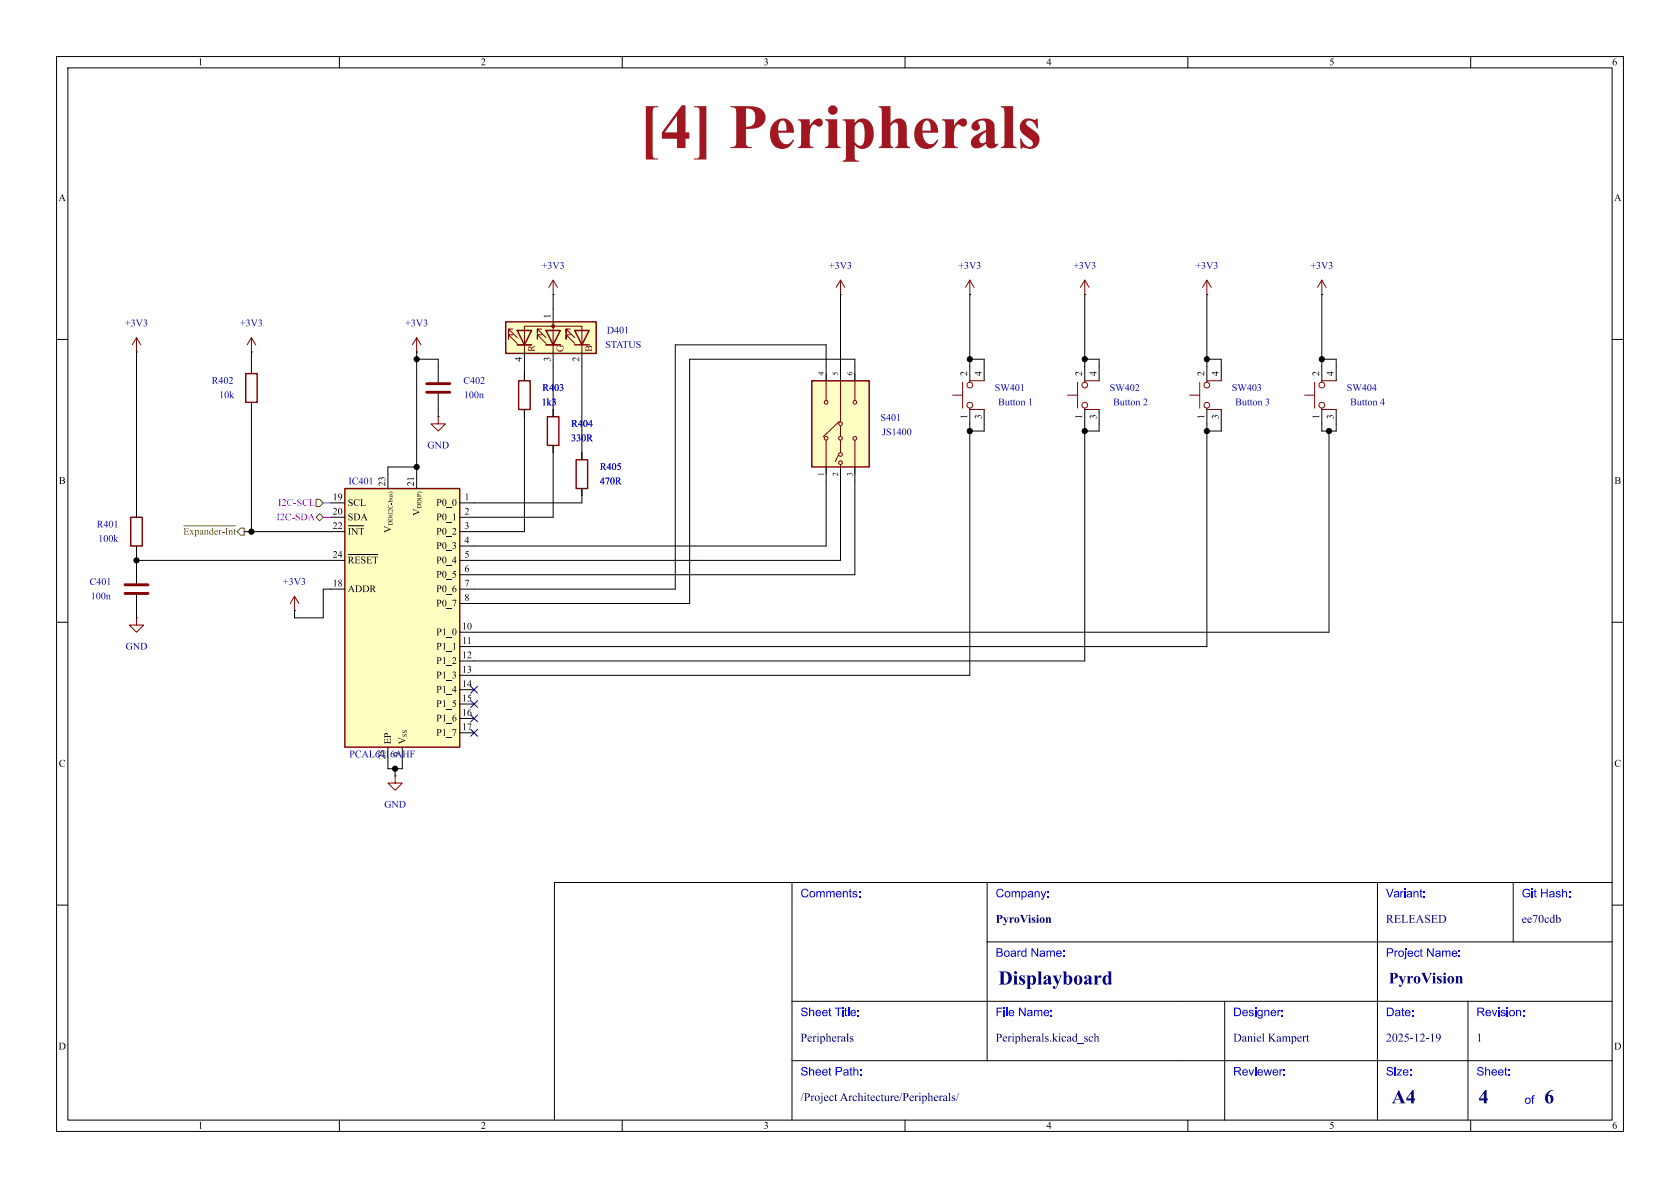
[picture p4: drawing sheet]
<svg xmlns="http://www.w3.org/2000/svg" width="297mm" height="210mm" viewBox="0 0 297 210" stroke-linecap="round" stroke-linejoin="round" font-family="sans-serif">
<g fill="none" stroke="#000" stroke-width=".18">
<path d="M10 10h277v190h-277zM12 12h273v186h-273zM60 10v2M110 10v2M160 10v2M210 10v2M260 10v2M10 60h2M285 60h2M10 110h2M285 110h2M140 156v42"/>
<path d="M174.5 156v31.5M243.5 156v42M267.5 156v10.5M285 156h-187v42M10 160h2M140 177h145M174.5 166.5h110.5M216.5 177v21M259.5 177v21M285 160h2M60 198v2M110 198v2"/>
<path d="M140 187.5h145M160 198v2M210 198v2M260 198v2"/>
</g>
<path d="M89.4 56.9h16v5.6h-16z" fill="#ffffc2"/>
<path d="M89.4 56.9h16v5.6h-16zM91.4 58.4h2.6l-1.3 2.6zM96.5 58.4h2.6l-1.3 2.6zM101.6 58.4h2.5l-1.2 2.6zM43.4 66h2.1v5.1h-2.1zM91.4 61h2.6M96.5 61h2.6M101.6 61h2.5M101.9 81.3h2v5.1h-2z" fill="none" stroke="#840000" stroke-width=".25"/>
<g fill="none" stroke="#840000" stroke-width=".18">
<path d="M44.4 59.7l-.7 1.3M44.4 59.7l.8 1.3M44.4 59.7v2.5M90.7 59.2h-.8v.7v-.7l1.5 1.5M90.7 58.2h-.8v.7v-.7l1.5 1.5M91.4 58.4h.1M91.4 58.4h2.6zM95.8 59.2h-.8v.7v-.7l1.5 1.5M95.8 58.2h-.8v.7v-.7l1.5 1.5M96.5 58.4h.1M96.5 58.4h2.6zM97.8 49.5v2.6"/>
<path d="M97.8 57.2v5M97.8 49.5l-.8 1.3M97.8 49.5l.8 1.3M100.8 59.2h-.7v.7v-.7l1.5 1.5M100.8 58.2h-.7v.7v-.7l1.5 1.5M148.6 49.5l-.8 1.3M148.6 49.5l.8 1.3M148.6 49.5v2.6M77.5 73.7v1.2h-1.3l1.3 1.3 1.2-1.3h-1.2M91.4 61h2.6M92.7 62.2v-4.5h10.2v4.5M96.5 61h2.6"/>
<path d="M168.4 69.9h1.8M170.2 67.6v4.5M171.4 72.1v.3h2.6M174 67.3h-2.6v.3M52.1 105.4l-.8 1.3M52.1 105.4l.7 1.3M52.1 105.4v2.6M69.8 137.2v1.2h1.3l-1.3 1.3-1.2-1.3h1.2"/>
<circle cx="171.5" cy="71.6" r=".51"/>
<circle cx="171.5" cy="68.1" r=".51"/>
</g>
<circle cx="97.8" cy="57.7" r=".25" fill="#840000" stroke="#840000" stroke-width=".18"/>
<g fill="none" stroke="#000" stroke-width=".18">
<path d="M97.8 52.1h.1M97.8 54.6v2.6M148.6 52.1h.1M44.4 62.2h.1M44.4 64.8v1.2M44.4 71.1v1.3M77.5 73.7h.1M92.7 62.2v2.6M97.8 62.2v2.6M102.9 62.2v2.6M171.4 64.8v2.5M171.4 72.4v2.5"/>
<path d="M174 64.8v2.5M174 72.4v2.5M102.9 80v1.3M102.9 86.4v1.2M52.1 108h.1M69.8 137.2h.1"/>
</g>
<path d="M143.5 67.3h10.2v15.3h-10.2z" fill="#ffffc2"/>
<g fill="none" stroke="#840000" stroke-width=".18">
<path d="M171.4 49.5l.8 1.3M171.4 49.5l-.7 1.3M171.4 49.5v2.6M146 66v4.7M146 77.8v6M148.4 74.5l-2.9 2.7M148.6 66v8.5M148.6 75.3v1.8M148.6 77.9v2.1M151.1 66v4.7M151.1 77.8v6M148.2 80.4l-.5 1.2"/>
<path d="M148.6 82.1v2.1M24.1 109.2v1.3h1.3l-1.3 1.3-1.2-1.3h1.2"/>
<circle cx="146" cy="77.5" r=".33"/>
<circle cx="146" cy="71.1" r=".33"/>
<circle cx="148.6" cy="74.9" r=".33"/>
<circle cx="148.6" cy="77.5" r=".33"/>
<circle cx="151.1" cy="77.5" r=".33"/>
<circle cx="151.1" cy="71.1" r=".33"/>
<circle cx="148.6" cy="80.3" r=".33"/>
<circle cx="148.6" cy="81.8" r=".33"/>
</g>
<path d="M143.5 67.3h10.2v15.3h-10.2z" fill="none" stroke="#840000" stroke-width=".25"/>
<path d="M171.4 52.1h.1M146 64.8v2.5M148.6 64.8v2.5M151.1 64.8v2.5M146 82.6v2.5M148.6 82.6v2.5M151.1 82.6v2.5M24.1 109.2h.1M24.1 100.3v2.8M24.1 105.2v2.8" fill="none" stroke="#000" stroke-width=".18"/>
<path d="M22.1 103.4h4.1M22.1 104.9h4.1" fill="none" stroke="#840000" stroke-width=".51"/>
<path d="M61 86.4h20.3v45.7h-20.3z" fill="#ffffc2"/>
<path d="M91.7 67.3h2v5.1h-2zM96.8 73.7h2v5h-2zM23.1 91.4h2v5.1h-2zM61 86.4h20.3v45.7h-20.3z" fill="none" stroke="#840000" stroke-width=".25"/>
<path d="M61.5 93.3h.5l-.2 .2 .1 .9 .1 .1h-.5l.2-.2v-.8zM62 93.3h.4l.7 .9v-.7l-.2-.2h.4l-.1 .1v1.1l-.9-.9v.8l.2 .1h-.4l.2-.1v-.9zM63.4 93.3h1v.3l-.1-.2h-.3v1l.1 .1h-.5l.2-.1v-1h-.3l-.1 .2zM70.5 130.3l1.2 .6-1.2 .7v-.5l.1 .1 .8-.3-.8-.3-.1 .1zM71.2 129.8h.2l-.2 .2 .1 .1h.1a.28 .28 0 0 1 .4-.4 .28 .28 0 0 1 .1 .5h-.2a.18 .18 0 0 0 .3-.2 .18 .18 0 0 0-.3-.1l-.1 .1a.24 .24 0 0 1-.3 .2 .24 .24 0 0 1-.1-.4zM71.2 129.1h.2l-.2 .3 .1 .1 .1-.1a.28 .28 0 0 1 .4-.3 .28 .28 0 0 1 .1 .4l-.2 .1a.18 .18 0 0 0 .3-.2 .18 .18 0 0 0-.3-.2l-.1 .2a.24 .24 0 0 1-.3 .2 .24 .24 0 0 1-.1-.4z" fill="#000"/>
<g fill="none" stroke="#000" stroke-width=".18">
<path d="M97.8 52.1v2.5M148.6 52.1v12.7M171.4 52.1v12.7M191.8 52.1h.1M191.8 52.1v15.2M213.4 52.1h.1M213.4 52.1v15.2M233.7 52.1h.1M233.7 52.1v15.2M24.1 62.2h.1M24.1 62.2v29.2M44.4 72.4v21.6h14"/>
<path d="M44.4 62.2v2.6M73.7 62.2h.1M73.7 63.5h3.8v4.1M73.7 62.2v20.4h-5.1M77.5 69.6v4.1M92.7 72.4v21.6h-11.4M92.7 64.8v2.5M97.8 78.7v12.7h-16.5M97.8 64.8v8.9M102.9 64.8v16.5M146 64.8v-3.8h-26.6v43.1h-38.1M151.1 64.8v-1.3h-29.2v43.2h-40.6"/>
<path d="M171.4 63.5h2.6v1.3M171.4 74.9v44.5h-87.6M174 74.9v1.3h-2.6M191.8 72.4v44.4h-108M191.8 63.5h2.5v3.8M194.3 72.4v3.8h-2.5M213.4 72.4v41.9h-129.6M213.4 63.5h2.5v3.8M215.9 72.4v3.8h-2.5M233.7 72.4v3.8h2.5v-3.8M233.7 63.5h2.5v3.8M234.9 76.2v35.6h-151.1"/>
<path d="M24.1 99.1h34.3M24.1 96.5v3.8M61.6 98h5.2M102.9 86.4v2.5h-21.6M146 85.1v11.4h-64.7M148.6 85.1v14h-67.3M151.1 85.1v16.5h-69.8M24.1 108v1.2M58.4 104.1h-1.3v5.1h-5v-1.2M69.8 135.9v1.3M71.1 132.1v3.8h-2.5v-1.3"/>
</g>
<g fill="none" stroke="#840000" stroke-width=".18">
<path d="M24.1 59.7l-.7 1.3M24.1 59.7l.8 1.3M24.1 59.7v2.5M73.7 59.7l.7 1.3M73.7 59.7l-.8 1.3M73.7 59.7v2.5M191.8 49.5l.7 1.3M191.8 49.5l-.8 1.3M191.8 49.5v2.6M213.4 49.5l.7 1.3M213.4 49.5l-.8 1.3M213.4 49.5v2.6"/>
<path d="M233.7 49.5l.7 1.3M233.7 49.5l-.8 1.3M233.7 49.5v2.6M188.7 69.9h1.8M190.5 67.6v4.5M191.8 72.1v.3h2.5M194.3 67.3h-2.5v.3M210.3 69.9h1.8M212.1 67.6v4.5M213.4 72.1v.3h2.5M215.9 67.3h-2.5v.3M230.6 69.9h1.8"/>
<path d="M232.4 67.6v4.5M233.7 72.1v.3h2.5M236.2 67.3h-2.5v.3"/>
<circle cx="191.8" cy="68.1" r=".51"/>
<circle cx="191.8" cy="71.6" r=".51"/>
<circle cx="213.4" cy="71.6" r=".51"/>
<circle cx="213.4" cy="68.1" r=".51"/>
<circle cx="233.7" cy="71.6" r=".51"/>
<circle cx="233.7" cy="68.1" r=".51"/>
</g>
<path d="M75.4 67.8h4.1M75.4 69.3h4.1" fill="none" stroke="#840000" stroke-width=".51"/>
<path d="M32.5 92.9h9.1M55.9 88.3h.6l.6 .6-.6 .6h-.6zM56.5 90.8l.6 .6-.6 .7-.6-.7z" fill="none" stroke="#725600" stroke-width=".18"/>
<path d="M57.1 91.4h1.3M57.1 88.9h1.3" fill="none" stroke="#c200c2" stroke-width=".18"/>
<path d="M83.2 123.9l1.2 1.2M83.2 128.9l1.2 1.2M83.2 126.4l1.2 1.2M83.2 121.3l1.2 1.2M84.4 123.9l-1.2 1.2M84.4 128.9l-1.2 1.2M84.4 126.4l-1.2 1.2M84.4 121.3l-1.2 1.2" fill="none" stroke="#000084" stroke-width=".18"/>
<g fill="#000" stroke="#000" stroke-width=".18">
<circle cx="73.7" cy="63.5" r=".46"/>
<circle cx="171.4" cy="76.2" r=".46"/>
<circle cx="171.4" cy="63.5" r=".46"/>
<circle cx="191.8" cy="76.2" r=".46"/>
<circle cx="191.8" cy="63.5" r=".46"/>
<circle cx="213.4" cy="76.2" r=".46"/>
<circle cx="213.4" cy="63.5" r=".46"/>
<circle cx="233.7" cy="63.5" r=".46"/>
<circle cx="234.9" cy="76.2" r=".46"/>
<circle cx="24.1" cy="99.1" r=".46"/>
<circle cx="73.7" cy="82.6" r=".46"/>
<circle cx="69.8" cy="135.9" r=".46"/>
</g>
<text font-size="11.1" fill="#a21622" x="113" y="29.1">[4] Peripherals</text>
<g font-size="3.5" fill="#00007f">
<text x="176.5" y="174.9">Displayboard</text>
<text x="246" y="195.9">A4</text>
<text x="261.4" y="196">4</text>
<text x="273" y="196">6</text>
</g>
<text font-size="2.8" fill="#00007f" x="245.5" y="174.6">PyroVision</text>
<g font-size="2.1" fill="#00f">
<text x="141.5" y="159.2">Comments:</text>
<text x="176" y="159.2">Company:</text>
<text x="245" y="159.2">Variant:</text>
<text x="269" y="159.2">Git Hash:</text>
<text x="176" y="169.7">Board Name:</text>
<text x="245" y="169.7">Project Name:</text>
<text x="141.5" y="180.2">Sheet Title:</text>
<text x="176" y="180.2">File Name:</text>
<text x="218" y="180.2">Designer:</text>
<text x="245" y="180.2">Date:</text>
<text x="261" y="180.2">Revision:</text>
<text x="141.5" y="190.7">Sheet Path:</text>
<text x="218" y="190.7">Reviewer:</text>
<text x="245" y="190.7">Size:</text>
<text x="261" y="190.7">Sheet:</text>
<text x="269.5" y="195.7">of</text>
</g>
<g font-size="2.1" fill="#00007f">
<text x="176" y="163.7">PyroVision</text>
<text x="245" y="163.7">RELEASED</text>
<text x="269" y="163.7">ee70cdb</text>
<text x="141.5" y="184.7">Peripherals</text>
<text x="176" y="184.7">Peripherals.kicad_sch</text>
<text x="218" y="184.7">DanielKampert</text>
<text x="245" y="184.7">2025-12-19</text>
<text x="261" y="184.7">1</text>
<text x="141.5" y="195.2">/ProjectArchitecture/Peripherals/</text>
</g>
<g font-size="1.8">
<text x="35" y="12">1</text>
<text x="85" y="12">2</text>
<text x="135" y="12">3</text>
<text x="185" y="12">4</text>
<text x="235" y="12">5</text>
<text x="285" y="12">6</text>
<text x="10.3" y="36">A</text>
<text x="285.3" y="36">A</text>
<text x="97.5" y="56.3" transform="rotate(-90 97.5 56.3)">1</text>
<text x="92.5" y="63.9" transform="rotate(-90 92.5 63.9)">4</text>
<text x="97.5" y="63.9" transform="rotate(-90 97.5 63.9)">3</text>
<text x="102.6" y="63.9" transform="rotate(-90 102.6 63.9)">2</text>
<text x="171.2" y="66.5" transform="rotate(-90 171.2 66.5)">2</text>
<text x="173.7" y="66.5" transform="rotate(-90 173.7 66.5)">4</text>
<text x="191.5" y="66.5" transform="rotate(-90 191.5 66.5)">2</text>
<text x="194.1" y="66.5" transform="rotate(-90 194.1 66.5)">4</text>
<text x="213.1" y="66.5" transform="rotate(-90 213.1 66.5)">2</text>
<text x="215.6" y="66.5" transform="rotate(-90 215.6 66.5)">4</text>
<text x="233.4" y="66.5" transform="rotate(-90 233.4 66.5)">2</text>
<text x="236" y="66.5" transform="rotate(-90 236 66.5)">4</text>
<text x="171.2" y="74.1" transform="rotate(-90 171.2 74.1)">1</text>
<text x="173.7" y="74.1" transform="rotate(-90 173.7 74.1)">3</text>
<text x="191.5" y="74.1" transform="rotate(-90 191.5 74.1)">1</text>
<text x="194.1" y="74.1" transform="rotate(-90 194.1 74.1)">3</text>
<text x="213.1" y="74.1" transform="rotate(-90 213.1 74.1)">1</text>
<text x="215.6" y="74.1" transform="rotate(-90 215.6 74.1)">3</text>
<text x="233.4" y="74.1" transform="rotate(-90 233.4 74.1)">1</text>
<text x="236" y="74.1" transform="rotate(-90 236 74.1)">3</text>
<text x="10.4" y="86">B</text>
<text x="58.8" y="88.6">19</text>
<text x="61.5" y="89.9">SCL</text>
<text x="68.3" y="86" transform="rotate(-90 68.3 86)">23</text>
<text x="73.4" y="86" transform="rotate(-90 73.4 86)">21</text>
<text x="77.1" y="89.9">P0_0</text>
<text x="82.1" y="88.6">1</text>
<text x="285.4" y="86">B</text>
<text x="32.4" y="95">~{Expander-Int}</text>
<text x="58.8" y="91.2">20</text>
<text x="58.8" y="93.7">22</text>
<text x="61.5" y="92.4">SDA</text>
<text x="69.6" y="94.2" transform="rotate(-90 69.6 94.2)">V_{DD(I2C-bus)}</text>
<text x="74.6" y="91.2" transform="rotate(-90 74.6 91.2)">V_{DD(P)}</text>
<text x="77.1" y="92.4">P0_1</text>
<text x="77.1" y="95">P0_2</text>
<text x="82.1" y="91.2">2</text>
<text x="82.1" y="93.7">3</text>
<text x="58.8" y="98.8">24</text>
<text x="61.5" y="100">~{RESET}</text>
<text x="77.1" y="97.5">P0_3</text>
<text x="77.1" y="100">P0_4</text>
<text x="82.1" y="96.3">4</text>
<text x="82.1" y="98.8">5</text>
<text x="82.1" y="101.3">6</text>
<text x="58.8" y="103.9">18</text>
<text x="61.5" y="105.1">ADDR</text>
<text x="77.1" y="102.6">P0_5</text>
<text x="77.1" y="105.1">P0_6</text>
<text x="77.1" y="107.7">P0_7</text>
<text x="82.1" y="103.9">7</text>
<text x="82.1" y="106.4">8</text>
<text x="77.1" y="112.7">P1_0</text>
<text x="81.7" y="111.5">10</text>
<text x="77.1" y="115.3">P1_1</text>
<text x="77.1" y="117.8">P1_2</text>
<text x="81.7" y="116.6">12</text>
<text x="81.7" y="119.1">13</text>
<text x="81.7" y="114">11</text>
<text x="77.1" y="120.4">P1_3</text>
<text x="77.1" y="122.9">P1_4</text>
<text x="77.1" y="125.4">P1_5</text>
<text x="81.7" y="121.7">14</text>
<text x="81.7" y="124.2">15</text>
<text x="69.6" y="131.6" transform="rotate(-90 69.6 131.6)">EP</text>
<text x="77.1" y="128">P1_6</text>
<text x="77.1" y="130.5">P1_7</text>
<text x="81.7" y="126.7">16</text>
<text x="81.7" y="129.3">17</text>
<text x="10.4" y="136">C</text>
<text x="285.4" y="136">C</text>
<text x="10.3" y="186">D</text>
<text x="285.3" y="186">D</text>
<text x="35" y="200">1</text>
<text x="85" y="200">2</text>
<text x="135" y="200">3</text>
<text x="185" y="200">4</text>
<text x="235" y="200">5</text>
<text x="285" y="200">6</text>
</g>
<g font-size="1.8" fill="#0000c2">
<text x="95.8" y="48">+3V3</text>
<text x="146.6" y="48">+3V3</text>
<text x="169.4" y="48">+3V3</text>
<text x="189.7" y="48">+3V3</text>
<text x="211.3" y="48">+3V3</text>
<text x="231.6" y="48">+3V3</text>
<text x="22.1" y="58.1">+3V3</text>
<text x="42.4" y="58.1">+3V3</text>
<text x="71.6" y="58.1">+3V3</text>
<text x="107.3" y="59.4">D401</text>
<text x="107" y="61.9">STATUS</text>
<text x="37.4" y="68.3">R402</text>
<text x="38.7" y="70.8">10k</text>
<text x="81.9" y="68.3">C402</text>
<text x="82" y="70.8">100n</text>
<text x="95.9" y="69.6">R403</text>
<text x="175.9" y="69.6">SW401</text>
<text x="196.2" y="69.6">SW402</text>
<text x="217.8" y="69.6">SW403</text>
<text x="238.1" y="69.6">SW404</text>
<text x="95.8" y="72.1">1k3</text>
<text x="101" y="75.9">R404</text>
<text x="155.6" y="74.9">S401</text>
<text x="155.9" y="77.4">JS1400</text>
<text x="176.5" y="72.1">Button1</text>
<text x="196.8" y="72.1">Button2</text>
<text x="218.4" y="72.1">Button3</text>
<text x="238.7" y="72.1">Button4</text>
<text x="75.5" y="79.7">GND</text>
<text x="101" y="78.5">330R</text>
<text x="106" y="83.5">R405</text>
<text x="61.6" y="86.1">IC401</text>
<text x="106" y="86.1">470R</text>
<text x="17.1" y="93.7">R401</text>
<text x="17.4" y="96.2">100k</text>
<text x="15.8" y="103.9">C401</text>
<text x="16" y="106.4">100n</text>
<text x="50" y="103.9">+3V3</text>
<text x="22.2" y="115.3">GND</text>
<text x="61.7" y="134.3">PCAL6416AHF</text>
<text x="68.3" y="134.2" transform="rotate(-90 68.3 134.2)">25</text>
<text x="70.9" y="133.8" transform="rotate(-90 70.9 133.8)">9</text>
<text x="67.9" y="143.2">GND</text>
</g>
<g font-size="1.8" fill="#840000">
<text x="95" y="62.2" transform="rotate(-90 95 62.2)">R</text>
<text x="100" y="62.2" transform="rotate(-90 100 62.2)">G</text>
<text x="105.1" y="62.2" transform="rotate(-90 105.1 62.2)">B</text>
</g>
<g font-size="1.8" fill="#c200c2">
<text x="49.2" y="89.9">I2C-SCL</text>
<text x="48.9" y="92.4">I2C-SDA</text>
</g>
<g font-size="1.4">
<text x="145.8" y="66.4" transform="rotate(-90 145.8 66.4)">4</text>
<text x="148.3" y="66.4" transform="rotate(-90 148.3 66.4)">5</text>
<text x="150.9" y="66.4" transform="rotate(-90 150.9 66.4)">6</text>
<text x="145.8" y="84.2" transform="rotate(-90 145.8 84.2)">1</text>
<text x="148.3" y="84.2" transform="rotate(-90 148.3 84.2)">2</text>
<text x="150.9" y="84.2" transform="rotate(-90 150.9 84.2)">3</text>
</g>
</svg>
